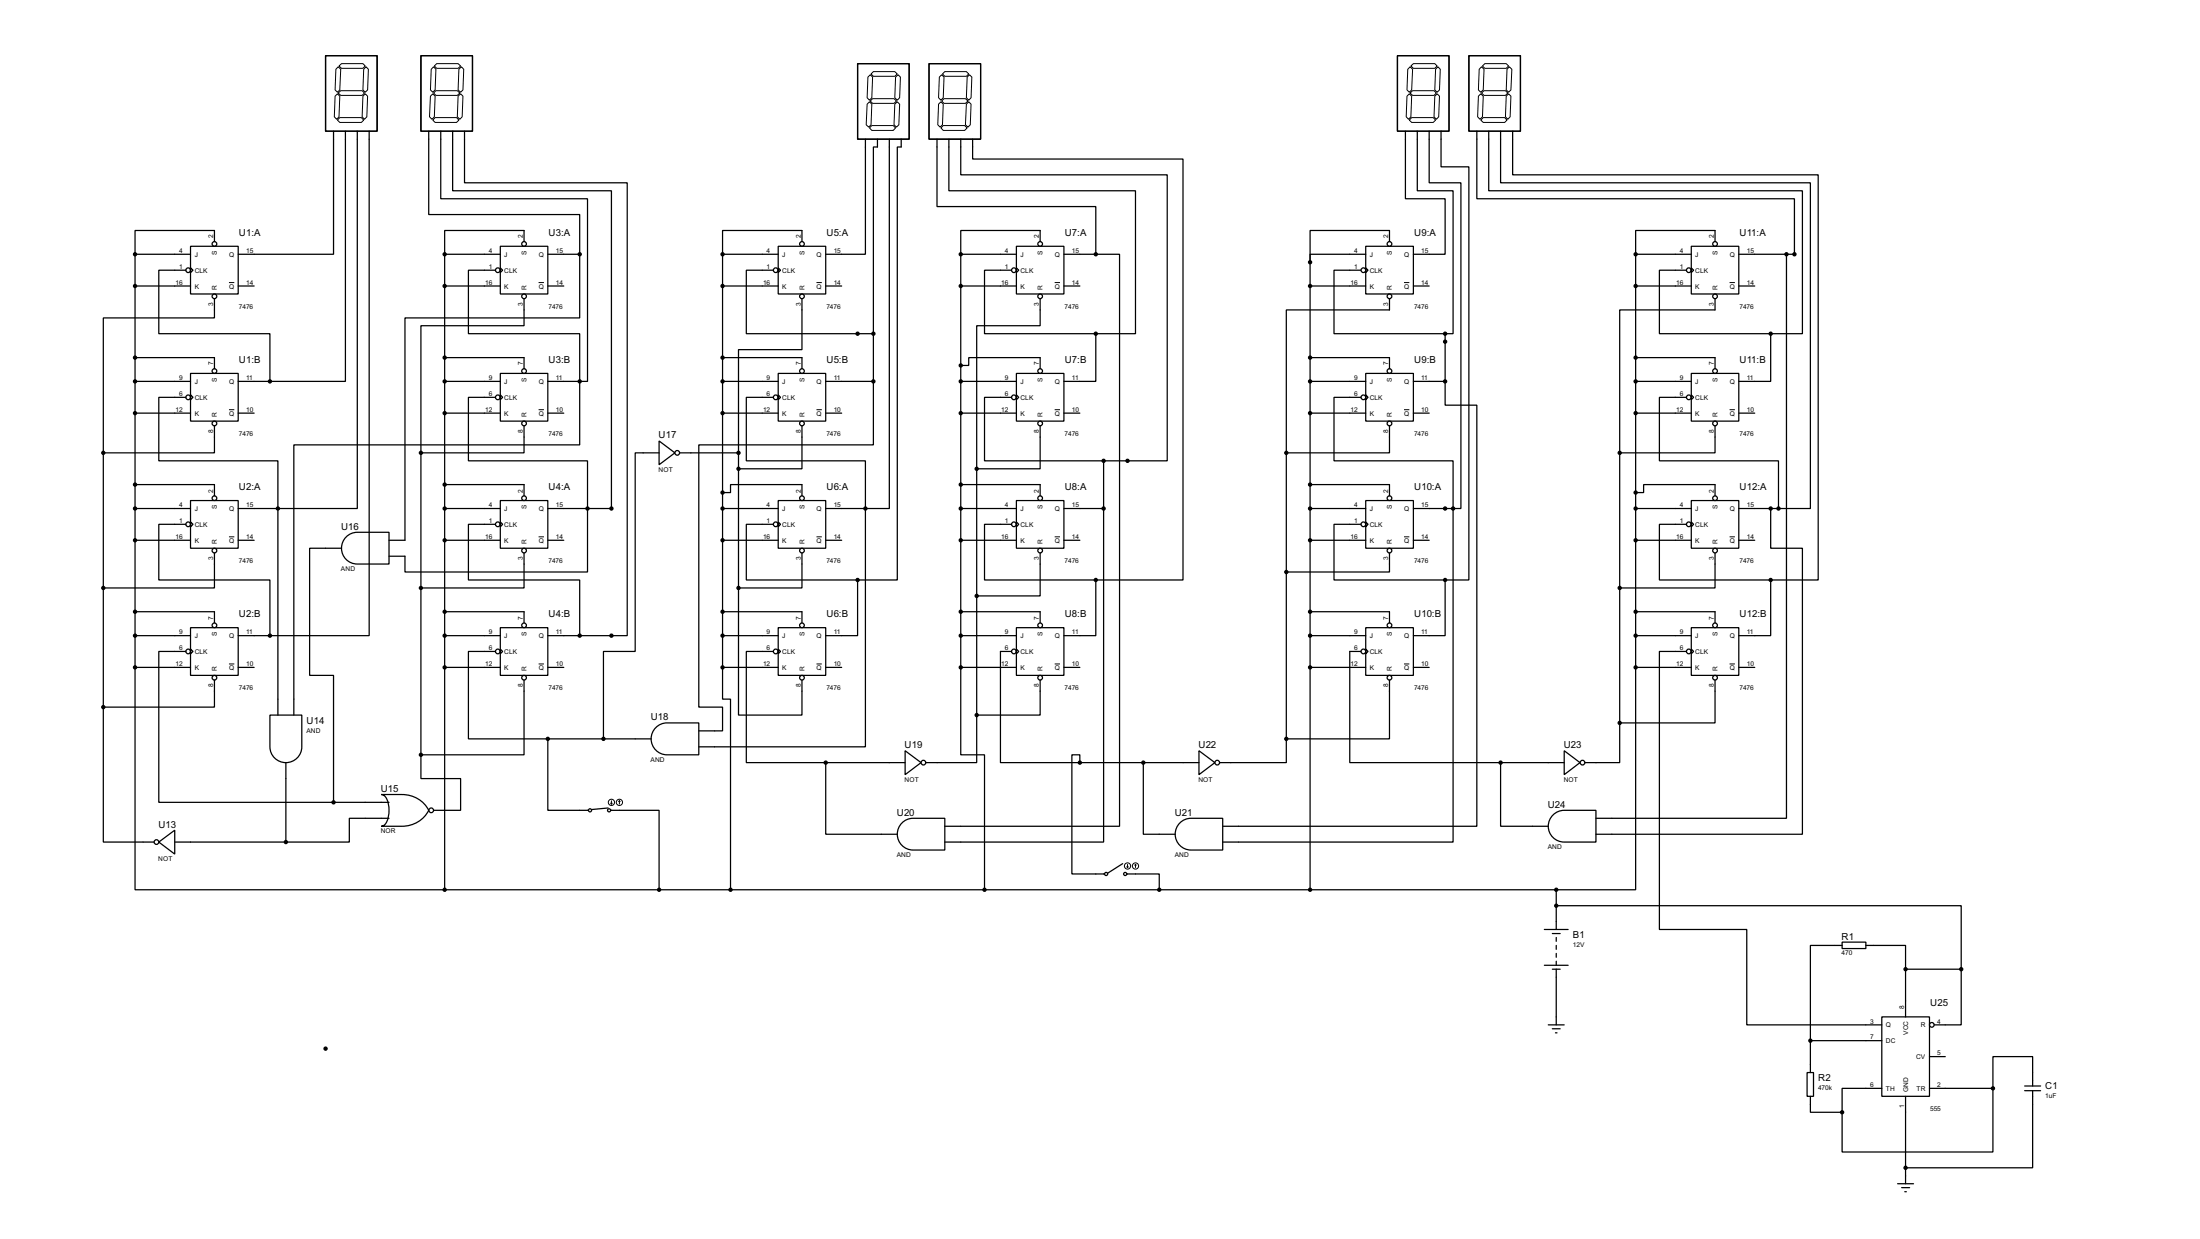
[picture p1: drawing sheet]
<svg xmlns="http://www.w3.org/2000/svg" width="704mm" height="396mm" viewBox="0 0 704 396" stroke-linecap="round" stroke-linejoin="round" font-family="sans-serif">
<g fill="none" stroke="#000" stroke-width=".4">
<path d="M104.2 17.8h16.5v24.2h-16.5zM134.7 17.8h16.5v24.2h-16.5zM447.1 17.8h16.5v24.2h-16.5zM469.9 17.8h16.5v24.2h-16.5zM274.4 20.4h16.5v24.1h-16.5zM297.2 20.4h16.5v24.1h-16.5zM106.7 42v39.3h-30.5M110.5 42v80h-24.1M114.3 42v120.6h-25.4M118.1 42v161.3h-31.7M137.2 42v26.6h48.3v12.7M141 42v21.6h47v58.4h-2.5"/>
<path d="M144.8 42v19h50.8v101.6h-20.3M148.6 42v16.5h52.1v144.8h-25.4M276.9 44.5v36.8h-12.7M280.7 44.5v2.5h-1.3v59.7M284.5 44.5v118.1h-7.6M288.3 44.5v2.5h-1.2v138.5h-12.7M299.8 44.5v21.6h50.8v15.2M303.6 44.5v16.5h59.7v45.7h-12.7M307.4 44.5v11.4h66v91.5h-20.3M311.2 44.5v6.4h67.3v134.6h-27.9M449.6 42v21.6h12.7v17.7h-10.1M453.4 42v19h11.5v45.7h-2.6"/>
<path d="M457.2 42v16.5h10.2v104.1h-2.5M461 42v11.4h8.9v132.1h-7.6M472.5 42v21.6h101.6v17.7h-17.8M476.3 42v19h100.3v45.7h-10.1M480.1 42v16.5h99.1v104.1h-10.2M483.9 42v13.9h97.8v129.6h-15.2M61 78.8h15.2v15.2h-15.2zM68.6 77.3v-3.6h-25.4v7.6M160.1 78.8h15.2v15.2h-15.2zM167.7 77.3v-3.6h-25.4v7.6M249 78.8h15.2v15.2h-15.2zM256.6 77.3v-3.6h-25.4v7.6"/>
<path d="M325.2 78.8h15.2v15.2h-15.2zM332.8 77.3v-3.6h-25.4v7.6M436.9 78.8h15.3v15.2h-15.3zM444.5 77.3v-3.6h-25.4v10.2M541.1 78.8h15.2v15.2h-15.2zM548.7 77.3v-3.6h-25.4v7.6M43.2 91.5h17.8M43.2 81.3v132.1M43.2 81.3h17.8M59.5 86.4h-8.7v20.3h35.6v15.3M61 85.7l.8 .7-.8 .8zM68.6 95.6v6.1h-35.5v43.1"/>
<path d="M76.2 91.5h5.1M142.3 91.5h17.8M142.3 81.3v203.2M142.3 81.3h17.8M158.5 86.4h-8.6v20.3h35.6v15.3M160.1 85.7l.7 .7-.7 .8zM167.7 95.6v8.6h-33v40.6M175.3 91.5h5.1M175.3 81.3h10.2M185.5 81.3v20.4h-55.9v71.1h-5.1M231.2 91.5h17.8M231.2 81.3v132.1"/>
<path d="M231.2 81.3h17.8M247.4 86.4h-8.6v20.3h40.6M249 85.7l.7 .7-.7 .8zM256.6 95.6v16.2h-20.3v33M264.2 91.5h5.1M307.4 91.5h17.8M307.4 81.3v132.1M307.4 81.3h17.8M323.6 86.4h-8.6v20.3h35.6M325.2 85.7l.7 .7-.7 .8zM332.8 95.6v8.6h-20.3v45.7M340.4 91.5h5.1"/>
<path d="M340.4 81.3h10.2M350.6 81.3h7.6v182.9h-55.9M419.1 91.5h17.8M419.1 83.9v200.6M435.4 86.4h-8.6v20.3h35.5M436.9 85.7l.8 .7-.8 .8zM436.9 81.3h-17.8v2.6M444.5 95.6v3.5h-33v45.7M452.2 91.5h5M523.3 91.5h17.8M523.3 81.3v132.1M523.3 81.3h17.8"/>
<path d="M539.5 86.4h-8.6v20.3h35.6M541.1 85.7l.7 .7-.7 .8zM548.7 95.6v3.5h-30.5v45.7M556.3 91.5h5.1M571.5 81.3v180.4h-60.9M43.2 114.4h25.4v3.5M61 119.4h15.2v15.3h-15.2zM142.3 114.4h25.4v3.5M160.1 119.4h15.2v15.3h-15.2zM231.2 114.4h25.4v3.5M249 119.4h15.2v15.3h-15.2zM279.4 106.7v15.3"/>
<path d="M307.4 116.9h2.5v-2.5h22.9v3.5M325.2 119.4h15.2v15.3h-15.2zM350.6 106.7v15.3h-10.2M419.1 114.4h25.4v3.5M436.9 119.4h15.3v15.3h-15.3zM462.3 106.7v15.3M523.3 114.4h25.4v3.5M541.1 119.4h15.2v15.3h-15.2zM566.5 106.7v15.3h-10.2M43.2 122h17.8M43.2 132.1h17.8M59.5 127.1h-8.7v20.3h38.1v15.2"/>
<path d="M61 126.3l.8 .8-.8 .7zM68.6 136.2v8.6h-35.5M76.2 122h10.2M76.2 132.1h5.1M142.3 122h17.8M142.3 132.1h17.8M158.5 127.1h-8.6v20.3h38.1v35.5h-58.4v-5h-5.1M160.1 126.3l.7 .8-.7 .7zM167.7 136.2v8.6h-33M175.3 122h10.2M175.3 132.1h5.1M185.5 122v20.3h-91.5v86.4"/>
<path d="M231.2 122h17.8M231.2 132.1h17.8M247.4 127.1h-8.6v20.3h38.1v15.2M249 126.3l.7 .8-.7 .7zM256.6 136.2v13.7h-20.3M264.2 122h15.2M264.2 132.1h5.1M279.4 122v20.3h-55.8v83.8h7.6v7.6h-7.6M307.4 122h17.8M307.4 132.1h17.8M323.6 127.1h-8.6v20.3h38.1M325.2 126.3l.7 .8-.7 .7z"/>
<path d="M332.8 136.2v13.7h-20.3M340.4 132.1h5.1M419.1 122h17.8M419.1 132.1h17.8M435.4 127.1h-8.6v20.3h38.1v15.2M436.9 126.3l.8 .8-.8 .7zM444.5 136.2v8.6h-33M452.2 122h10.1M452.2 132.1h5M462.3 122v7.6h10.2v134.6h-81.3M523.3 122h17.8M523.3 132.1h17.8"/>
<path d="M539.5 127.1h-8.6v20.3h38.1v15.2M541.1 126.3l.7 .8-.7 .7zM548.7 136.2v8.6h-30.5M556.3 132.1h5.1M33.1 144.8v81.3M43.2 155h25.4v3.6M134.7 144.8v96.6M142.3 155h25.4v3.6M210.9 141l5 3.8-5 3.8zM210.9 144.8h-7.7v63.5h-10.1v28M217.5 144.8h18.8M231.2 157.5h2.5v-2.5h22.9v3.6"/>
<path d="M236.3 144.8v43.2M307.4 155h25.4v3.6M312.5 149.9v78.8M353.1 147.4v15.2M411.5 144.8v91.5M419.1 155h25.4v3.6M518.2 144.8v86.4M523.3 157.5h2.5v-2.5h22.9v3.6M43.2 162.6h17.8M43.2 172.8h17.8M59.5 167.7h-8.7v17.8h35.6v17.8M61 160.1h15.2v15.2h-15.2z"/>
<path d="M61 166.9l.8 .8-.8 .8zM68.6 176.8v11.2h-35.5M76.2 162.6h12.7M76.2 172.8h5.1M88.9 162.6v66.1M109.3 175.3h-10.2v40.7h7.6v40.6M111 171.4a5 5 0 0 1 3.3-1.2h10.2v10.2h-10.2a5.1 5.1 0 0 1-4.8-3.4 5.1 5.1 0 0 1 1.5-5.6zM142.3 162.6h17.8M142.3 172.8h17.8M158.5 167.7h-8.6v17.8h35.6v17.8M160.1 160.1h15.2v15.2h-15.2zM160.1 166.9l.7 .8-.7 .8z"/>
<path d="M167.7 176.8v11.2h-33M175.3 172.8h5.1M231.2 162.6h17.8M231.2 172.8h17.8M247.4 167.7h-8.6v17.8h35.6M249 160.1h15.2v15.2h-15.2zM249 166.9l.7 .8-.7 .8zM256.6 176.8v11.2h-20.3M264.2 162.6h12.7M264.2 172.8h5.1M276.9 162.6v76.2h-53.3M307.4 162.6h17.8"/>
<path d="M307.4 172.8h17.8M323.6 167.7h-8.6v17.8h35.6M325.2 160.1h15.2v15.2h-15.2zM325.2 166.9l.7 .8-.7 .8zM332.8 176.8v13.8h-20.3M340.4 162.6h12.7M340.4 172.8h5.1M353.1 162.6v106.7h-50.8M419.1 162.6h17.8M419.1 172.8h17.8M435.4 167.7h-8.6v17.8h35.5M436.9 160.1h15.3v15.2h-15.3z"/>
<path d="M436.9 166.9l.8 .8-.8 .8zM444.5 176.8v6.1h-33M452.2 162.6h12.7M452.2 172.8h5M464.9 162.6v106.7h-73.7M523.3 162.6h17.8M523.3 172.8h17.8M539.5 167.7h-8.6v17.8h35.6M541.1 160.1h15.2v15.2h-15.2zM541.1 166.9l.7 .8-.7 .8zM548.7 176.8v11.2h-30.5M556.3 162.6h12.7"/>
<path d="M556.3 172.8h5.1M566.5 162.6v12.7h10.1v91.5h-66M43.2 195.6h25.4v3.6M142.3 195.6h25.4v3.6M231.2 195.6h25.4v3.6M236.3 188v40.7h20.3v-11.2M274.4 185.5v17.8h-10.2M307.4 195.6h25.4v3.6M350.6 185.5v17.8h-10.2M419.1 195.6h25.4v3.6M462.3 185.5v17.8h-10.1M523.3 195.6h25.4v3.6"/>
<path d="M566.5 185.5v17.8h-10.2M43.2 213.4v71.1h99.1M43.2 203.3h17.8M43.2 213.4h17.8M59.5 208.3h-8.7v48.3h55.9M61 200.7h15.2v15.3h-15.2zM61 207.6l.8 .7-.8 .8zM68.6 217.5v8.6h-35.5M76.2 203.3h10.2M76.2 213.4h5.1M142.3 203.3h17.8M142.3 213.4h17.8"/>
<path d="M158.5 208.3h-8.6v28h25.4M160.1 200.7h15.2v15.3h-15.2zM160.1 207.6l.7 .7-.7 .8zM167.7 217.5v23.9h-33M175.3 213.4h5.1M231.2 213.4v10.2h2.5v60.9M231.2 203.3h17.8M231.2 213.4h17.8M247.4 208.3h-8.6v35.6h25.4M249 200.7h15.2v15.3h-15.2zM249 207.6l.7 .7-.7 .8zM264.2 213.4h5.1"/>
<path d="M307.4 213.4v28h7.6v43.1M307.4 203.3h17.8M307.4 213.4h17.8M323.6 208.3h-3.5v35.6h25.4M325.2 200.7h15.2v15.3h-15.2zM325.2 207.6l.7 .7-.7 .8zM332.8 217.5v11.2h-20.3M340.4 213.4h5.1M419.1 203.3h17.8M419.1 213.4h17.8M435.4 208.3h-3.6v35.6h48.3M436.9 200.7h15.3v15.3h-15.3z"/>
<path d="M436.9 207.6l.8 .7-.8 .8zM444.5 217.5v18.8h-33M452.2 213.4h5M523.3 213.4v71.1h-25.4M523.3 203.3h17.8M523.3 213.4h17.8M539.5 208.3h-8.6v88.9h27.9v30.5h43.2M541.1 200.7h15.2v15.3h-15.2zM541.1 207.6l.7 .7-.7 .8zM548.7 217.5v13.7h-30.5M556.3 213.4h5.1M33.1 226.1v43.2h16.2"/>
<path d="M86.4 228.7h10.2v10.1a5.1 5.1 0 0 1-5.1 5.1 5.1 5.1 0 0 1-5.1-5.1zM175.3 236.3v22.8h12.9M175.3 236.3h33M210.1 232.4a5 5 0 0 1 3.3-1.2h10.2v10.2h-10.2a5.1 5.1 0 0 1-4.8-3.4 5.1 5.1 0 0 1 1.5-5.6zM312.5 228.7v15.2h-16.3M411.5 236.3v7.6h-21.3M518.2 231.2v12.7h-11.2M91.5 243.9v25.4M106.7 256.6h17.8M122 254.1h6.6a9.4 9.4 0 0 1 8.6 5 9.5 9.5 0 0 1-8.6 5.1h-6.6a3.2 3.2 0 0 0 2.3-3.1 7.8 7.8 0 0 0-1.3-6.7zM134.7 241.4v7.6h12.7v10.1h-8.7M194.6 258.4l-5.3 .5"/>
<path d="M195.4 259.1h15.5v25.4M264.2 243.9v22.9h22.9M264.2 243.9h25.4M289.6 240.1l5.1 3.8-5.1 3.8zM345.5 243.9v-2.5h-2.6v38.1h10.4M345.5 243.9h38.1M365.8 243.9v22.9h10.2M383.6 240.1l5.1 3.8-5.1 3.8zM480.1 243.9v20.3h15.2M480.1 243.9h20.3M500.4 240.1l5.1 3.8-5.1 3.8zM50.8 269.3l5.1-3.8v7.6z"/>
<path d="M55.9 269.3h35.6M124.5 261.7h-12.7v7.6h-20.3M288.8 262.9a5 5 0 0 1 3.3-1.2h10.2v10.1h-10.2a5.1 5.1 0 0 1-4.7-3.3 5.1 5.1 0 0 1 1.4-5.6zM359.2 276.2l-4.8 3M360.5 279.5h10.4v5M377.7 262.9a5 5 0 0 1 3.3-1.2h10.2v10.1h-10.2a5.1 5.1 0 0 1-4.7-3.3 5.1 5.1 0 0 1 1.4-5.6zM496.5 260.9a5.1 5.1 0 0 1 3.9-1.8h10.2v10.2h-10.2a5.1 5.1 0 0 1-4.6-3 5.1 5.1 0 0 1 .7-5.4zM142.3 284.5h355.6M494.1 297.2h7.6M496.6 298.5h2.5M497.9 289.6h129.5v20.3M497.9 284.5v12.7"/>
<path d="M497.9 299.8v1.2M494.1 308.7h7.6M496.6 309.9h2.5M497.9 302.3v1.3M497.9 304.9v1.2M497.9 307.4v1.3M497.9 309.9v17.8M589.3 301.3h7.6v2h-7.6zM589.3 302.3h-10.1v30.5M596.9 302.3h12.7v7.6M609.6 309.9v15.3M609.6 309.9h17.8"/>
<path d="M627.4 309.9v17.8h-8.6M495.3 327.7h5.1M496.6 329h2.5M497.6 330.3h.5M579.2 332.8h22.8M579.2 332.8v10.2M602 325.2h15.3v25.4h-15.3zM617.3 337.9h5M578.1 343h2.1v7.6h-2.1zM579.2 350.6v5.1h10.1M602 348h-12.7v7.7M609.6 350.6v27.9"/>
<path d="M617.3 348h20.3M637.6 348v20.4h-48.3v-12.7M647.7 347.3h5.1M647.7 348.8h5.1M650.3 348.8v24.6h-40.7M650.3 347.3v-9.4h-12.7v10.1M607.1 378.5h5.1M608.4 379.8h2.5M609.4 381.1h.5"/>
<circle cx="68.6" cy="78" r=".75"/>
<circle cx="167.6" cy="78" r=".75"/>
<circle cx="256.5" cy="78" r=".75"/>
<circle cx="332.7" cy="78" r=".75"/>
<circle cx="444.5" cy="78" r=".75"/>
<circle cx="548.6" cy="78" r=".75"/>
<circle cx="60.2" cy="86.4" r=".75"/>
<circle cx="68.6" cy="94.8" r=".75"/>
<circle cx="159.2" cy="86.4" r=".75"/>
<circle cx="167.6" cy="94.8" r=".75"/>
<circle cx="248.1" cy="86.4" r=".75"/>
<circle cx="256.5" cy="94.8" r=".75"/>
<circle cx="324.3" cy="86.4" r=".75"/>
<circle cx="332.7" cy="94.8" r=".75"/>
<circle cx="436.1" cy="86.4" r=".75"/>
<circle cx="444.5" cy="94.8" r=".75"/>
<circle cx="540.2" cy="86.4" r=".75"/>
<circle cx="548.6" cy="94.8" r=".75"/>
<circle cx="68.6" cy="118.7" r=".75"/>
<circle cx="167.6" cy="118.7" r=".75"/>
<circle cx="256.5" cy="118.7" r=".75"/>
<circle cx="332.7" cy="118.7" r=".75"/>
<circle cx="444.5" cy="118.7" r=".75"/>
<circle cx="548.6" cy="118.7" r=".75"/>
<circle cx="60.2" cy="127.1" r=".75"/>
<circle cx="68.6" cy="135.4" r=".75"/>
<circle cx="159.2" cy="127.1" r=".75"/>
<circle cx="167.6" cy="135.4" r=".75"/>
<circle cx="248.1" cy="127.1" r=".75"/>
<circle cx="256.5" cy="135.4" r=".75"/>
<circle cx="324.3" cy="127.1" r=".75"/>
<circle cx="332.7" cy="135.4" r=".75"/>
<circle cx="436.1" cy="127.1" r=".75"/>
<circle cx="444.5" cy="135.4" r=".75"/>
<circle cx="540.2" cy="127.1" r=".75"/>
<circle cx="548.6" cy="135.4" r=".75"/>
<circle cx="68.6" cy="159.3" r=".75"/>
<circle cx="167.6" cy="159.3" r=".75"/>
<circle cx="216.6" cy="144.8" r=".75"/>
<circle cx="256.5" cy="159.3" r=".75"/>
<circle cx="332.7" cy="159.3" r=".75"/>
<circle cx="444.5" cy="159.3" r=".75"/>
<circle cx="548.6" cy="159.3" r=".75"/>
<circle cx="60.2" cy="167.7" r=".75"/>
<circle cx="68.6" cy="176.1" r=".75"/>
<circle cx="159.2" cy="167.7" r=".75"/>
<circle cx="167.6" cy="176.1" r=".75"/>
<circle cx="248.1" cy="167.7" r=".75"/>
<circle cx="256.5" cy="176.1" r=".75"/>
<circle cx="324.3" cy="167.7" r=".75"/>
<circle cx="332.7" cy="176.1" r=".75"/>
<circle cx="436.1" cy="167.7" r=".75"/>
<circle cx="444.5" cy="176.1" r=".75"/>
<circle cx="540.2" cy="167.7" r=".75"/>
<circle cx="548.6" cy="176.1" r=".75"/>
<circle cx="68.6" cy="200" r=".75"/>
<circle cx="167.6" cy="200" r=".75"/>
<circle cx="256.5" cy="200" r=".75"/>
<circle cx="332.7" cy="200" r=".75"/>
<circle cx="444.5" cy="200" r=".75"/>
<circle cx="548.6" cy="200" r=".75"/>
<circle cx="60.2" cy="208.3" r=".75"/>
<circle cx="68.6" cy="216.7" r=".75"/>
<circle cx="159.2" cy="208.3" r=".75"/>
<circle cx="167.6" cy="216.7" r=".75"/>
<circle cx="248.1" cy="208.3" r=".75"/>
<circle cx="256.5" cy="216.7" r=".75"/>
<circle cx="324.3" cy="208.3" r=".75"/>
<circle cx="332.7" cy="216.7" r=".75"/>
<circle cx="436.1" cy="208.3" r=".75"/>
<circle cx="444.5" cy="216.7" r=".75"/>
<circle cx="540.2" cy="208.3" r=".75"/>
<circle cx="548.6" cy="216.7" r=".75"/>
<circle cx="137.9" cy="259.1" r=".75"/>
<circle cx="188.7" cy="259.1" r=".5"/>
<circle cx="194.8" cy="259.1" r=".5"/>
<circle cx="295.4" cy="243.9" r=".75"/>
<circle cx="389.4" cy="243.9" r=".75"/>
<circle cx="506.2" cy="243.9" r=".75"/>
<circle cx="50" cy="269.3" r=".75"/>
<circle cx="353.8" cy="279.5" r=".5"/>
<circle cx="359.9" cy="279.5" r=".5"/>
<circle cx="618" cy="327.7" r=".75"/>
</g>
<g fill="none" stroke="#000" stroke-width=".32">
<path d="M107.2 30.8l.8-.8 .7 .8-.2 6.6-.8 .8-.7-.8zM108.2 29.8l.8-.8h6.9l.7 .8-.7 .7h-6.9zM108.2 21.4l.8 .8-.3 6.6-.7 .7-.8-.7 .3-6.6zM108.5 21.1l.8-.7h6.8l.8 .7-.8 .8h-6.8zM108.7 37.6h6.9l.8 .8-.8 .8h-6.9l-.7-.8zM116.1 30.8l.8-.8 .7 .8-.2 6.6-.8 .8-.7-.8zM117.1 21.4l.8 .8-.3 6.6-.7 .7-.8-.7 .3-6.6zM137.7 30.8l.8-.8 .7 .8-.2 6.6-.8 .8-.8-.8zM138.7 29.8l.8-.8h6.8l.8 .8-.8 .7h-6.8zM138.7 21.4l.8 .8-.3 6.6-.7 .7-.8-.7 .3-6.6zM139 21.1l.7-.7h6.9l.8 .7-.8 .8h-6.9zM139.2 37.6h6.9l.7 .8-.7 .8h-6.9l-.7-.8z"/>
<path d="M146.6 30.8l.8-.8 .7 .8-.2 6.6-.8 .8-.8-.8zM146.8 22.2l.8-.8 .8 .8-.3 6.6-.7 .7-.8-.7zM277.4 33.3l.8-.7 .7 .7-.2 6.6-.8 .8-.8-.8zM277.7 24.7l.7-.8 .8 .8-.3 6.6-.7 .8-.8-.8zM279.2 31.6h6.8l.8 .7-.8 .8h-6.8l-.8-.8zM279.4 22.9h6.9l.8 .8-.8 .7h-6.9l-.7-.7zM286.3 33.3l.8-.7 .7 .7-.2 6.6-.8 .8-.8-.8zM286.5 24.7l.8-.8 .8 .8-.3 6.6-.7 .8-.8-.8zM300.3 33.3l.7-.7 .8 .7-.3 6.6-.7 .8-.8-.8zM300.5 24.7l.8-.8 .7 .8-.2 6.6-.8 .8-.7-.8zM302 31.6h6.9l.8 .7-.8 .8h-6.9l-.7-.8zM302.3 22.9h6.9l.7 .8-.7 .7h-6.9l-.8-.7z"/>
<path d="M309.2 33.3l.7-.7 .8 .7-.3 6.6-.7 .8-.8-.8zM309.4 24.7l.8-.8 .7 .8-.2 6.6-.8 .8-.7-.8zM450.9 30l.7 .8-.2 6.6-.8 .8-.7-.8 .2-6.6zM451.1 29.8l.8-.8h6.9l.7 .8-.7 .7h-6.9zM451.1 21.4l.8 .8-.3 6.6-.7 .7-.8-.7 .3-6.6zM451.4 21.1l.8-.7h6.8l.8 .7-.8 .8h-6.8zM451.6 37.6h6.9l.8 .8-.8 .8h-6.9l-.7-.8zM459 30.8l.8-.8 .7 .8-.2 6.6-.8 .8-.7-.8zM460 21.4l.8 .8-.3 6.6-.7 .7-.8-.7 .3-6.6zM473.7 38.4l.8-.8h6.9l.7 .8-.7 .8h-6.9zM473.7 30l.8 .8-.2 6.6-.8 .8-.8-.8 .3-6.6zM474 29.8l.8-.8h6.8l.8 .8-.8 .7h-6.8z"/>
<path d="M474 21.4l.8 .8-.3 6.6-.8 .7-.7-.7 .2-6.6zM474.3 21.1l.7-.7h6.9l.7 .7-.7 .8h-6.9zM481.9 30.8l.7-.8 .8 .8-.3 6.6-.7 .8-.8-.8zM482.9 21.4l.8 .8-.3 6.6-.8 .7-.7-.7 .2-6.6zM278.2 40.9l.7-.7h6.9l.7 .7-.7 .8h-6.9zM301 40.9l.8-.7h6.8l.8 .7-.8 .8h-6.8zM73.3 90.4h1.7M172.3 90.4h1.7M261.2 90.4h1.7M337.4 90.4h1.7M449.2 90.4h1.7M553.3 90.4h1.7"/>
<path d="M73.3 131h1.7M172.3 131h1.7M261.2 131h1.7M337.4 131h1.7M449.2 131h1.7M553.3 131h1.7M73.3 171.7h1.7M172.3 171.7h1.7M261.2 171.7h1.7M337.4 171.7h1.7M449.2 171.7h1.7M553.3 171.7h1.7"/>
<path d="M73.3 212.3h1.7M172.3 212.3h1.7M261.2 212.3h1.7M337.4 212.3h1.7M449.2 212.3h1.7M553.3 212.3h1.7M195.4 256.8l.2 .3M195.6 256.1v1M195.9 256.8l-.3 .3M198.2 256.1l-.3 .2M198.2 256.1l.2 .2M198.2 256.1v1"/>
<path d="M360.5 277.2l.2 .2M360.7 276.4v1M361 277.2l-.3 .2M363.3 276.4l-.3 .3M363.3 276.4l.2 .3M363.3 276.4v1"/>
<circle cx="195.6" cy="256.6" r="1"/>
<circle cx="198.1" cy="256.6" r="1"/>
<circle cx="360.7" cy="276.9" r="1"/>
<circle cx="363.2" cy="276.9" r="1"/>
</g>
<g fill="#000" stroke="#000" stroke-width=".4">
<circle cx="43.2" cy="91.5" r=".5"/>
<circle cx="43.2" cy="81.3" r=".5"/>
<circle cx="142.2" cy="91.5" r=".5"/>
<circle cx="142.2" cy="81.3" r=".5"/>
<circle cx="185.4" cy="81.3" r=".5"/>
<circle cx="231.1" cy="91.5" r=".5"/>
<circle cx="231.1" cy="81.3" r=".5"/>
<circle cx="307.3" cy="81.3" r=".5"/>
<circle cx="307.3" cy="91.5" r=".5"/>
<circle cx="350.5" cy="81.3" r=".5"/>
<circle cx="419.1" cy="91.5" r=".5"/>
<circle cx="419.1" cy="83.9" r=".5"/>
<circle cx="523.2" cy="91.5" r=".5"/>
<circle cx="523.2" cy="81.3" r=".5"/>
<circle cx="571.5" cy="81.3" r=".5"/>
<circle cx="574" cy="81.3" r=".5"/>
<circle cx="43.2" cy="114.4" r=".5"/>
<circle cx="142.2" cy="114.4" r=".5"/>
<circle cx="231.1" cy="114.4" r=".5"/>
<circle cx="274.3" cy="106.7" r=".5"/>
<circle cx="279.4" cy="106.7" r=".5"/>
<circle cx="307.3" cy="116.9" r=".5"/>
<circle cx="350.5" cy="106.7" r=".5"/>
<circle cx="419.1" cy="114.4" r=".5"/>
<circle cx="462.3" cy="106.7" r=".5"/>
<circle cx="462.3" cy="109.3" r=".5"/>
<circle cx="523.2" cy="114.4" r=".5"/>
<circle cx="566.4" cy="106.7" r=".5"/>
<circle cx="43.2" cy="132.1" r=".5"/>
<circle cx="43.2" cy="122" r=".5"/>
<circle cx="86.3" cy="122" r=".5"/>
<circle cx="142.2" cy="122" r=".5"/>
<circle cx="142.2" cy="132.1" r=".5"/>
<circle cx="185.4" cy="122" r=".5"/>
<circle cx="231.1" cy="122" r=".5"/>
<circle cx="231.1" cy="132.1" r=".5"/>
<circle cx="279.4" cy="122" r=".5"/>
<circle cx="307.3" cy="132.1" r=".5"/>
<circle cx="307.3" cy="122" r=".5"/>
<circle cx="419.1" cy="122" r=".5"/>
<circle cx="419.1" cy="132.1" r=".5"/>
<circle cx="462.3" cy="122" r=".5"/>
<circle cx="523.2" cy="122" r=".5"/>
<circle cx="523.2" cy="132.1" r=".5"/>
<circle cx="33" cy="144.8" r=".5"/>
<circle cx="43.2" cy="155" r=".5"/>
<circle cx="134.6" cy="144.8" r=".5"/>
<circle cx="142.2" cy="155" r=".5"/>
<circle cx="231.1" cy="157.5" r=".5"/>
<circle cx="236.2" cy="144.8" r=".5"/>
<circle cx="236.2" cy="149.9" r=".5"/>
<circle cx="307.3" cy="155" r=".5"/>
<circle cx="312.4" cy="149.9" r=".5"/>
<circle cx="353" cy="147.4" r=".5"/>
<circle cx="360.7" cy="147.4" r=".5"/>
<circle cx="411.5" cy="144.8" r=".5"/>
<circle cx="419.1" cy="155" r=".5"/>
<circle cx="518.1" cy="144.8" r=".5"/>
<circle cx="523.2" cy="157.5" r=".5"/>
<circle cx="43.2" cy="162.6" r=".5"/>
<circle cx="43.2" cy="172.8" r=".5"/>
<circle cx="88.9" cy="162.6" r=".5"/>
<circle cx="142.2" cy="162.6" r=".5"/>
<circle cx="142.2" cy="172.8" r=".5"/>
<circle cx="187.9" cy="162.6" r=".5"/>
<circle cx="195.6" cy="162.6" r=".5"/>
<circle cx="231.1" cy="162.6" r=".5"/>
<circle cx="231.1" cy="172.8" r=".5"/>
<circle cx="276.8" cy="162.6" r=".5"/>
<circle cx="307.3" cy="162.6" r=".5"/>
<circle cx="307.3" cy="172.8" r=".5"/>
<circle cx="353" cy="162.6" r=".5"/>
<circle cx="419.1" cy="162.6" r=".5"/>
<circle cx="419.1" cy="172.8" r=".5"/>
<circle cx="462.3" cy="162.6" r=".5"/>
<circle cx="464.8" cy="162.6" r=".5"/>
<circle cx="523.2" cy="162.6" r=".5"/>
<circle cx="523.2" cy="172.8" r=".5"/>
<circle cx="566.4" cy="162.6" r=".5"/>
<circle cx="568.9" cy="162.6" r=".5"/>
<circle cx="33" cy="188" r=".5"/>
<circle cx="43.2" cy="195.6" r=".5"/>
<circle cx="134.6" cy="188" r=".5"/>
<circle cx="142.2" cy="195.6" r=".5"/>
<circle cx="231.1" cy="195.6" r=".5"/>
<circle cx="236.2" cy="188" r=".5"/>
<circle cx="274.3" cy="185.5" r=".5"/>
<circle cx="307.3" cy="195.6" r=".5"/>
<circle cx="312.4" cy="190.6" r=".5"/>
<circle cx="350.5" cy="185.5" r=".5"/>
<circle cx="411.5" cy="182.9" r=".5"/>
<circle cx="419.1" cy="195.6" r=".5"/>
<circle cx="462.3" cy="185.5" r=".5"/>
<circle cx="518.1" cy="188" r=".5"/>
<circle cx="523.2" cy="195.6" r=".5"/>
<circle cx="566.4" cy="185.5" r=".5"/>
<circle cx="43.2" cy="203.3" r=".5"/>
<circle cx="43.2" cy="213.4" r=".5"/>
<circle cx="86.3" cy="203.3" r=".5"/>
<circle cx="142.2" cy="203.3" r=".5"/>
<circle cx="142.2" cy="213.4" r=".5"/>
<circle cx="185.4" cy="203.3" r=".5"/>
<circle cx="195.6" cy="203.3" r=".5"/>
<circle cx="231.1" cy="203.3" r=".5"/>
<circle cx="231.1" cy="213.4" r=".5"/>
<circle cx="307.3" cy="203.3" r=".5"/>
<circle cx="307.3" cy="213.4" r=".5"/>
<circle cx="419.1" cy="213.4" r=".5"/>
<circle cx="419.1" cy="203.3" r=".5"/>
<circle cx="523.2" cy="213.4" r=".5"/>
<circle cx="523.2" cy="203.3" r=".5"/>
<circle cx="33" cy="226.1" r=".5"/>
<circle cx="175.2" cy="236.3" r=".5"/>
<circle cx="193" cy="236.3" r=".5"/>
<circle cx="312.4" cy="228.7" r=".5"/>
<circle cx="411.5" cy="236.3" r=".5"/>
<circle cx="518.1" cy="231.2" r=".5"/>
<circle cx="106.7" cy="256.6" r=".5"/>
<circle cx="134.6" cy="241.4" r=".5"/>
<circle cx="264.1" cy="243.9" r=".5"/>
<circle cx="345.4" cy="243.9" r=".5"/>
<circle cx="365.7" cy="243.9" r=".5"/>
<circle cx="480" cy="243.9" r=".5"/>
<circle cx="91.4" cy="269.3" r=".5"/>
<circle cx="142.2" cy="284.5" r=".5"/>
<circle cx="210.8" cy="284.5" r=".5"/>
<circle cx="233.7" cy="284.5" r=".5"/>
<circle cx="314.9" cy="284.5" r=".5"/>
<circle cx="370.8" cy="284.5" r=".5"/>
<circle cx="419.1" cy="284.5" r=".5"/>
<circle cx="497.8" cy="289.6" r=".5"/>
<circle cx="497.8" cy="284.5" r=".5"/>
<circle cx="609.6" cy="309.9" r=".5"/>
<circle cx="627.4" cy="309.9" r=".5"/>
<circle cx="104.1" cy="335.3" r=".5"/>
<circle cx="579.1" cy="332.8" r=".5"/>
<circle cx="589.3" cy="355.7" r=".5"/>
<circle cx="637.5" cy="348" r=".5"/>
<circle cx="609.6" cy="373.4" r=".5"/>
</g>
<g font-size="3.5">
<text x="76.5" y="75.5">U1:A</text>
<text x="175.5" y="75.5">U3:A</text>
<text x="264.4" y="75.5">U5:A</text>
<text x="340.6" y="75.5">U7:A</text>
<text x="452.4" y="75.5">U9:A</text>
<text x="556.5" y="75.5">U11:A</text>
<text x="76.5" y="116.1">U1:B</text>
<text x="175.5" y="116.1">U3:B</text>
<text x="264.4" y="116.1">U5:B</text>
<text x="340.6" y="116.1">U7:B</text>
<text x="452.4" y="116.1">U9:B</text>
<text x="556.5" y="116.1">U11:B</text>
<text x="210.7" y="140.2">U17</text>
<text x="76.5" y="156.7">U2:A</text>
<text x="175.5" y="156.7">U4:A</text>
<text x="264.4" y="156.7">U6:A</text>
<text x="340.6" y="156.7">U8:A</text>
<text x="452.4" y="156.7">U10:A</text>
<text x="556.5" y="156.7">U12:A</text>
<text x="109.1" y="169.4">U16</text>
<text x="76.5" y="197.4">U2:B</text>
<text x="175.5" y="197.4">U4:B</text>
<text x="264.4" y="197.4">U6:B</text>
<text x="340.6" y="197.4">U8:B</text>
<text x="452.4" y="197.4">U10:B</text>
<text x="556.5" y="197.4">U12:B</text>
<text x="98.1" y="231.4">U14</text>
<text x="208.2" y="230.4">U18</text>
<text x="289.4" y="239.3">U19</text>
<text x="383.4" y="239.3">U22</text>
<text x="500.3" y="239.3">U23</text>
<text x="121.8" y="253.3">U15</text>
<text x="286.9" y="260.9">U20</text>
<text x="375.8" y="260.9">U21</text>
<text x="495.2" y="258.3">U24</text>
<text x="50.7" y="264.7">U13</text>
<text x="503.2" y="299.9">B1</text>
<text x="589.2" y="300.5">R1</text>
<text x="617.5" y="321.8">U25</text>
<text x="581.7" y="345.7">R2</text>
<text x="654.3" y="348.2">C1</text>
</g>
<g font-size="2.4">
<text x="68.2" y="76.2" transform="rotate(-90 68.2 76.2)">2</text>
<text x="167.2" y="76.2" transform="rotate(-90 167.2 76.2)">2</text>
<text x="256.2" y="76.2" transform="rotate(-90 256.2 76.2)">2</text>
<text x="332.4" y="76.3" transform="rotate(-90 332.4 76.3)">2</text>
<text x="444.1" y="76.2" transform="rotate(-90 444.1 76.2)">2</text>
<text x="548.3" y="76.2" transform="rotate(-90 548.3 76.2)">2</text>
<text x="57.3" y="80.9">4</text>
<text x="62.3" y="82.1">J</text>
<text x="69.4" y="81.5" transform="rotate(-90 69.4 81.5)">S</text>
<text x="73.3" y="82.1">Q</text>
<text x="78.8" y="80.9">15</text>
<text x="156.4" y="80.9">4</text>
<text x="161.3" y="82.1">J</text>
<text x="168.5" y="81.5" transform="rotate(-90 168.5 81.5)">S</text>
<text x="172.3" y="82.1">Q</text>
<text x="177.8" y="80.9">15</text>
<text x="245.3" y="80.9">4</text>
<text x="250.2" y="82.1">J</text>
<text x="257.4" y="81.5" transform="rotate(-90 257.4 81.5)">S</text>
<text x="261.2" y="82.1">Q</text>
<text x="266.7" y="80.9">15</text>
<text x="321.5" y="80.9">4</text>
<text x="326.4" y="82.1">J</text>
<text x="333.6" y="81.5" transform="rotate(-90 333.6 81.5)">S</text>
<text x="337.4" y="82.1">Q</text>
<text x="342.9" y="80.9">15</text>
<text x="433.2" y="80.9">4</text>
<text x="438.2" y="82.1">J</text>
<text x="445.3" y="81.5" transform="rotate(-90 445.3 81.5)">S</text>
<text x="449.2" y="82.1">Q</text>
<text x="454.7" y="80.9">15</text>
<text x="537.4" y="80.9">4</text>
<text x="542.3" y="82.1">J</text>
<text x="549.5" y="81.5" transform="rotate(-90 549.5 81.5)">S</text>
<text x="553.3" y="82.1">Q</text>
<text x="558.8" y="80.9">15</text>
<text x="57.3" y="86">1</text>
<text x="62.3" y="87.2">CLK</text>
<text x="156.4" y="86">1</text>
<text x="161.3" y="87.2">CLK</text>
<text x="245.3" y="86">1</text>
<text x="250.2" y="87.2">CLK</text>
<text x="321.5" y="86">1</text>
<text x="326.4" y="87.2">CLK</text>
<text x="433.2" y="86">1</text>
<text x="438.2" y="87.2">CLK</text>
<text x="537.4" y="86">1</text>
<text x="542.3" y="87.2">CLK</text>
<text x="56.2" y="91">16</text>
<text x="62.3" y="92.3">K</text>
<text x="69.4" y="92.7" transform="rotate(-90 69.4 92.7)">R</text>
<text x="73.3" y="92.3">Q</text>
<text x="78.8" y="91">14</text>
<text x="155.2" y="91">16</text>
<text x="161.3" y="92.3">K</text>
<text x="168.5" y="92.7" transform="rotate(-90 168.5 92.7)">R</text>
<text x="172.3" y="92.3">Q</text>
<text x="177.8" y="91">14</text>
<text x="244.1" y="91">16</text>
<text x="250.2" y="92.3">K</text>
<text x="257.4" y="92.7" transform="rotate(-90 257.4 92.7)">R</text>
<text x="261.2" y="92.3">Q</text>
<text x="266.7" y="91">14</text>
<text x="320.3" y="91">16</text>
<text x="326.4" y="92.3">K</text>
<text x="333.6" y="92.7" transform="rotate(-90 333.6 92.7)">R</text>
<text x="337.4" y="92.3">Q</text>
<text x="342.9" y="91">14</text>
<text x="432.1" y="91">16</text>
<text x="438.2" y="92.3">K</text>
<text x="445.3" y="92.7" transform="rotate(-90 445.3 92.7)">R</text>
<text x="449.2" y="92.3">Q</text>
<text x="454.7" y="91">14</text>
<text x="536.2" y="91">16</text>
<text x="542.3" y="92.3">K</text>
<text x="549.5" y="92.7" transform="rotate(-90 549.5 92.7)">R</text>
<text x="553.3" y="92.3">Q</text>
<text x="558.8" y="91">14</text>
<text x="68.2" y="97.7" transform="rotate(-90 68.2 97.7)">3</text>
<text x="76.4" y="98.8">7476</text>
<text x="167.2" y="97.7" transform="rotate(-90 167.2 97.7)">3</text>
<text x="175.5" y="98.8">7476</text>
<text x="256.1" y="97.7" transform="rotate(-90 256.1 97.7)">3</text>
<text x="264.4" y="98.8">7476</text>
<text x="332.4" y="97.7" transform="rotate(-90 332.4 97.7)">3</text>
<text x="340.6" y="98.8">7476</text>
<text x="444.1" y="97.7" transform="rotate(-90 444.1 97.7)">3</text>
<text x="452.4" y="98.8">7476</text>
<text x="548.2" y="97.7" transform="rotate(-90 548.2 97.7)">3</text>
<text x="556.5" y="98.8">7476</text>
<text x="68.2" y="116.9" transform="rotate(-90 68.2 116.9)">7</text>
<text x="167.3" y="116.9" transform="rotate(-90 167.3 116.9)">7</text>
<text x="256.1" y="116.8" transform="rotate(-90 256.1 116.8)">7</text>
<text x="332.3" y="116.8" transform="rotate(-90 332.3 116.8)">7</text>
<text x="444.1" y="116.9" transform="rotate(-90 444.1 116.9)">7</text>
<text x="548.3" y="116.8" transform="rotate(-90 548.3 116.8)">7</text>
<text x="57.3" y="121.6">9</text>
<text x="62.3" y="122.8">J</text>
<text x="69.4" y="122.1" transform="rotate(-90 69.4 122.1)">S</text>
<text x="73.3" y="122.8">Q</text>
<text x="78.8" y="121.6">11</text>
<text x="156.4" y="121.6">9</text>
<text x="161.3" y="122.8">J</text>
<text x="168.5" y="122.1" transform="rotate(-90 168.5 122.1)">S</text>
<text x="172.3" y="122.8">Q</text>
<text x="177.8" y="121.6">11</text>
<text x="245.3" y="121.6">9</text>
<text x="250.2" y="122.8">J</text>
<text x="257.4" y="122.1" transform="rotate(-90 257.4 122.1)">S</text>
<text x="261.2" y="122.8">Q</text>
<text x="266.7" y="121.6">11</text>
<text x="321.5" y="121.6">9</text>
<text x="326.4" y="122.8">J</text>
<text x="333.6" y="122.1" transform="rotate(-90 333.6 122.1)">S</text>
<text x="337.4" y="122.8">Q</text>
<text x="342.9" y="121.6">11</text>
<text x="433.2" y="121.6">9</text>
<text x="438.2" y="122.8">J</text>
<text x="445.3" y="122.1" transform="rotate(-90 445.3 122.1)">S</text>
<text x="449.2" y="122.8">Q</text>
<text x="454.7" y="121.6">11</text>
<text x="537.4" y="121.6">9</text>
<text x="542.3" y="122.8">J</text>
<text x="549.5" y="122.1" transform="rotate(-90 549.5 122.1)">S</text>
<text x="553.3" y="122.8">Q</text>
<text x="558.8" y="121.6">11</text>
<text x="56.2" y="131.7">12</text>
<text x="57.3" y="126.7">6</text>
<text x="62.3" y="127.8">CLK</text>
<text x="78.8" y="131.7">10</text>
<text x="155.2" y="131.7">12</text>
<text x="156.4" y="126.7">6</text>
<text x="161.3" y="127.8">CLK</text>
<text x="177.8" y="131.7">10</text>
<text x="244.1" y="131.7">12</text>
<text x="245.3" y="126.7">6</text>
<text x="250.2" y="127.8">CLK</text>
<text x="266.7" y="131.7">10</text>
<text x="320.3" y="131.7">12</text>
<text x="321.5" y="126.7">6</text>
<text x="326.4" y="127.8">CLK</text>
<text x="342.9" y="131.7">10</text>
<text x="432.1" y="131.7">12</text>
<text x="433.2" y="126.7">6</text>
<text x="438.2" y="127.8">CLK</text>
<text x="454.7" y="131.7">10</text>
<text x="536.2" y="131.7">12</text>
<text x="537.4" y="126.7">6</text>
<text x="542.3" y="127.8">CLK</text>
<text x="558.8" y="131.7">10</text>
<text x="62.3" y="132.9">K</text>
<text x="69.4" y="133.4" transform="rotate(-90 69.4 133.4)">R</text>
<text x="73.3" y="132.9">Q</text>
<text x="161.3" y="132.9">K</text>
<text x="168.5" y="133.4" transform="rotate(-90 168.5 133.4)">R</text>
<text x="172.3" y="132.9">Q</text>
<text x="250.2" y="132.9">K</text>
<text x="257.4" y="133.4" transform="rotate(-90 257.4 133.4)">R</text>
<text x="261.2" y="132.9">Q</text>
<text x="326.4" y="132.9">K</text>
<text x="333.6" y="133.4" transform="rotate(-90 333.6 133.4)">R</text>
<text x="337.4" y="132.9">Q</text>
<text x="438.2" y="132.9">K</text>
<text x="445.3" y="133.4" transform="rotate(-90 445.3 133.4)">R</text>
<text x="449.2" y="132.9">Q</text>
<text x="542.3" y="132.9">K</text>
<text x="549.5" y="133.4" transform="rotate(-90 549.5 133.4)">R</text>
<text x="553.3" y="132.9">Q</text>
<text x="68.2" y="138.3" transform="rotate(-90 68.2 138.3)">8</text>
<text x="76.4" y="139.4">7476</text>
<text x="167.3" y="138.3" transform="rotate(-90 167.3 138.3)">8</text>
<text x="175.5" y="139.4">7476</text>
<text x="256.1" y="138.4" transform="rotate(-90 256.1 138.4)">8</text>
<text x="264.4" y="139.4">7476</text>
<text x="332.3" y="138.4" transform="rotate(-90 332.3 138.4)">8</text>
<text x="340.6" y="139.4">7476</text>
<text x="444.1" y="138.3" transform="rotate(-90 444.1 138.3)">8</text>
<text x="452.4" y="139.4">7476</text>
<text x="548.2" y="138.3" transform="rotate(-90 548.2 138.3)">8</text>
<text x="556.5" y="139.4">7476</text>
<text x="210.7" y="150.8">NOT</text>
<text x="68.2" y="157.5" transform="rotate(-90 68.2 157.5)">2</text>
<text x="167.3" y="157.5" transform="rotate(-90 167.3 157.5)">2</text>
<text x="256.2" y="157.5" transform="rotate(-90 256.2 157.5)">2</text>
<text x="332.4" y="157.5" transform="rotate(-90 332.4 157.5)">2</text>
<text x="444.1" y="157.5" transform="rotate(-90 444.1 157.5)">2</text>
<text x="548.2" y="157.5" transform="rotate(-90 548.2 157.5)">2</text>
<text x="57.3" y="162.2">4</text>
<text x="57.3" y="167.2">1</text>
<text x="62.3" y="163.4">J</text>
<text x="69.4" y="162.7" transform="rotate(-90 69.4 162.7)">S</text>
<text x="73.3" y="163.4">Q</text>
<text x="78.8" y="162.2">15</text>
<text x="156.4" y="162.2">4</text>
<text x="156.4" y="167.2">1</text>
<text x="161.3" y="163.4">J</text>
<text x="168.5" y="162.7" transform="rotate(-90 168.5 162.7)">S</text>
<text x="172.3" y="163.4">Q</text>
<text x="177.8" y="162.2">15</text>
<text x="245.3" y="162.2">4</text>
<text x="245.3" y="167.2">1</text>
<text x="250.2" y="163.4">J</text>
<text x="257.4" y="162.7" transform="rotate(-90 257.4 162.7)">S</text>
<text x="261.2" y="163.4">Q</text>
<text x="266.7" y="162.2">15</text>
<text x="321.5" y="162.2">4</text>
<text x="321.5" y="167.2">1</text>
<text x="326.4" y="163.4">J</text>
<text x="333.6" y="162.7" transform="rotate(-90 333.6 162.7)">S</text>
<text x="337.4" y="163.4">Q</text>
<text x="342.9" y="162.2">15</text>
<text x="433.2" y="162.2">4</text>
<text x="433.2" y="167.2">1</text>
<text x="438.2" y="163.4">J</text>
<text x="445.3" y="162.7" transform="rotate(-90 445.3 162.7)">S</text>
<text x="449.2" y="163.4">Q</text>
<text x="454.7" y="162.2">15</text>
<text x="537.4" y="162.2">4</text>
<text x="537.4" y="167.2">1</text>
<text x="542.3" y="163.4">J</text>
<text x="549.5" y="162.7" transform="rotate(-90 549.5 162.7)">S</text>
<text x="553.3" y="163.4">Q</text>
<text x="558.8" y="162.2">15</text>
<text x="56.2" y="172.4">16</text>
<text x="62.3" y="168.5">CLK</text>
<text x="62.3" y="173.6">K</text>
<text x="69.4" y="174" transform="rotate(-90 69.4 174)">R</text>
<text x="73.3" y="173.6">Q</text>
<text x="78.8" y="172.4">14</text>
<text x="155.2" y="172.4">16</text>
<text x="161.3" y="168.5">CLK</text>
<text x="161.3" y="173.6">K</text>
<text x="168.5" y="174" transform="rotate(-90 168.5 174)">R</text>
<text x="172.3" y="173.6">Q</text>
<text x="177.8" y="172.4">14</text>
<text x="244.1" y="172.4">16</text>
<text x="250.2" y="168.5">CLK</text>
<text x="250.2" y="173.6">K</text>
<text x="257.4" y="174" transform="rotate(-90 257.4 174)">R</text>
<text x="261.2" y="173.6">Q</text>
<text x="266.7" y="172.4">14</text>
<text x="320.3" y="172.4">16</text>
<text x="326.4" y="168.5">CLK</text>
<text x="326.4" y="173.6">K</text>
<text x="333.6" y="174" transform="rotate(-90 333.6 174)">R</text>
<text x="337.4" y="173.6">Q</text>
<text x="342.9" y="172.4">14</text>
<text x="432.1" y="172.4">16</text>
<text x="438.2" y="168.5">CLK</text>
<text x="438.2" y="173.6">K</text>
<text x="445.3" y="174" transform="rotate(-90 445.3 174)">R</text>
<text x="449.2" y="173.6">Q</text>
<text x="454.7" y="172.4">14</text>
<text x="536.2" y="172.4">16</text>
<text x="542.3" y="168.5">CLK</text>
<text x="542.3" y="173.6">K</text>
<text x="549.5" y="174" transform="rotate(-90 549.5 174)">R</text>
<text x="553.3" y="173.6">Q</text>
<text x="558.8" y="172.4">14</text>
<text x="68.2" y="179" transform="rotate(-90 68.2 179)">3</text>
<text x="167.3" y="179" transform="rotate(-90 167.3 179)">3</text>
<text x="256.2" y="179" transform="rotate(-90 256.2 179)">3</text>
<text x="332.4" y="179" transform="rotate(-90 332.4 179)">3</text>
<text x="444.1" y="179" transform="rotate(-90 444.1 179)">3</text>
<text x="548.3" y="179" transform="rotate(-90 548.3 179)">3</text>
<text x="76.4" y="180.1">7476</text>
<text x="109.1" y="182.6">AND</text>
<text x="175.5" y="180.1">7476</text>
<text x="264.4" y="180.1">7476</text>
<text x="340.6" y="180.1">7476</text>
<text x="452.4" y="180.1">7476</text>
<text x="556.5" y="180.1">7476</text>
<text x="57.3" y="202.8">9</text>
<text x="68.2" y="198.2" transform="rotate(-90 68.2 198.2)">7</text>
<text x="69.4" y="203.4" transform="rotate(-90 69.4 203.4)">S</text>
<text x="78.8" y="202.8">11</text>
<text x="156.4" y="202.8">9</text>
<text x="167.3" y="198.2" transform="rotate(-90 167.3 198.2)">7</text>
<text x="168.5" y="203.4" transform="rotate(-90 168.5 203.4)">S</text>
<text x="177.8" y="202.8">11</text>
<text x="245.3" y="202.8">9</text>
<text x="256.1" y="198.1" transform="rotate(-90 256.1 198.1)">7</text>
<text x="257.4" y="203.4" transform="rotate(-90 257.4 203.4)">S</text>
<text x="266.7" y="202.8">11</text>
<text x="321.5" y="202.8">9</text>
<text x="332.3" y="198.1" transform="rotate(-90 332.3 198.1)">7</text>
<text x="333.6" y="203.4" transform="rotate(-90 333.6 203.4)">S</text>
<text x="342.9" y="202.8">11</text>
<text x="433.2" y="202.8">9</text>
<text x="444.1" y="198.2" transform="rotate(-90 444.1 198.2)">7</text>
<text x="445.3" y="203.4" transform="rotate(-90 445.3 203.4)">S</text>
<text x="454.7" y="202.8">11</text>
<text x="537.4" y="202.8">9</text>
<text x="548.2" y="198.1" transform="rotate(-90 548.2 198.1)">7</text>
<text x="549.5" y="203.4" transform="rotate(-90 549.5 203.4)">S</text>
<text x="558.8" y="202.8">11</text>
<text x="57.3" y="207.9">6</text>
<text x="62.3" y="204.1">J</text>
<text x="62.3" y="209.1">CLK</text>
<text x="73.3" y="204.1">Q</text>
<text x="156.4" y="207.9">6</text>
<text x="161.3" y="204.1">J</text>
<text x="161.3" y="209.1">CLK</text>
<text x="172.3" y="204.1">Q</text>
<text x="245.3" y="207.9">6</text>
<text x="250.2" y="204.1">J</text>
<text x="250.2" y="209.1">CLK</text>
<text x="261.2" y="204.1">Q</text>
<text x="321.5" y="207.9">6</text>
<text x="326.4" y="204.1">J</text>
<text x="326.4" y="209.1">CLK</text>
<text x="337.4" y="204.1">Q</text>
<text x="433.2" y="207.9">6</text>
<text x="438.2" y="204.1">J</text>
<text x="438.2" y="209.1">CLK</text>
<text x="449.2" y="204.1">Q</text>
<text x="537.4" y="207.9">6</text>
<text x="542.3" y="204.1">J</text>
<text x="542.3" y="209.1">CLK</text>
<text x="553.3" y="204.1">Q</text>
<text x="56.2" y="213">12</text>
<text x="62.3" y="214.2">K</text>
<text x="69.4" y="214.6" transform="rotate(-90 69.4 214.6)">R</text>
<text x="73.3" y="214.2">Q</text>
<text x="78.8" y="213">10</text>
<text x="155.2" y="213">12</text>
<text x="161.3" y="214.2">K</text>
<text x="168.5" y="214.6" transform="rotate(-90 168.5 214.6)">R</text>
<text x="172.3" y="214.2">Q</text>
<text x="177.8" y="213">10</text>
<text x="244.1" y="213">12</text>
<text x="250.2" y="214.2">K</text>
<text x="257.4" y="214.6" transform="rotate(-90 257.4 214.6)">R</text>
<text x="261.2" y="214.2">Q</text>
<text x="266.7" y="213">10</text>
<text x="320.3" y="213">12</text>
<text x="326.4" y="214.2">K</text>
<text x="333.6" y="214.6" transform="rotate(-90 333.6 214.6)">R</text>
<text x="337.4" y="214.2">Q</text>
<text x="342.9" y="213">10</text>
<text x="432.1" y="213">12</text>
<text x="438.2" y="214.2">K</text>
<text x="445.3" y="214.6" transform="rotate(-90 445.3 214.6)">R</text>
<text x="449.2" y="214.2">Q</text>
<text x="454.7" y="213">10</text>
<text x="536.2" y="213">12</text>
<text x="542.3" y="214.2">K</text>
<text x="549.5" y="214.6" transform="rotate(-90 549.5 214.6)">R</text>
<text x="553.3" y="214.2">Q</text>
<text x="558.8" y="213">10</text>
<text x="68.2" y="219.6" transform="rotate(-90 68.2 219.6)">8</text>
<text x="76.4" y="220.7">7476</text>
<text x="167.3" y="219.6" transform="rotate(-90 167.3 219.6)">8</text>
<text x="175.5" y="220.7">7476</text>
<text x="256.2" y="219.6" transform="rotate(-90 256.2 219.6)">8</text>
<text x="264.4" y="220.7">7476</text>
<text x="332.4" y="219.6" transform="rotate(-90 332.4 219.6)">8</text>
<text x="340.6" y="220.7">7476</text>
<text x="444.1" y="219.6" transform="rotate(-90 444.1 219.6)">8</text>
<text x="452.4" y="220.7">7476</text>
<text x="548.2" y="219.6" transform="rotate(-90 548.2 219.6)">8</text>
<text x="556.5" y="220.7">7476</text>
<text x="98" y="234.3">AND</text>
<text x="208.1" y="243.6">AND</text>
<text x="289.4" y="249.9">NOT</text>
<text x="383.4" y="249.9">NOT</text>
<text x="500.2" y="249.9">NOT</text>
<text x="121.8" y="266.4">NOR</text>
<text x="50.6" y="275.3">NOT</text>
<text x="286.9" y="274">AND</text>
<text x="375.8" y="274">AND</text>
<text x="495.1" y="271.5">AND</text>
<text x="503.2" y="302.8">12V</text>
<text x="589.1" y="305.5">470</text>
<text x="609.2" y="322.6" transform="rotate(-90 609.2 322.6)">8</text>
<text x="598.3" y="327.3">3</text>
<text x="603.3" y="328.5">Q</text>
<text x="614.4" y="328.5">R</text>
<text x="619.8" y="327.3">4</text>
<text x="598.3" y="332.4">7</text>
<text x="603.3" y="333.6">DC</text>
<text x="610.4" y="330.9" transform="rotate(-90 610.4 330.9)">VCC</text>
<text x="613" y="338.7">CV</text>
<text x="619.8" y="337.5">5</text>
<text x="598.3" y="347.6">6</text>
<text x="619.8" y="347.6">2</text>
<text x="581.6" y="348.6">470k</text>
<text x="603.3" y="348.8">TH</text>
<text x="610.4" y="349.3" transform="rotate(-90 610.4 349.3)">GND</text>
<text x="613.1" y="348.8">TR</text>
<text x="654.3" y="351.1">1uF</text>
<text x="609.2" y="354.3" transform="rotate(-90 609.2 354.3)">1</text>
<text x="617.5" y="355.3">555</text>
</g>
</svg>
